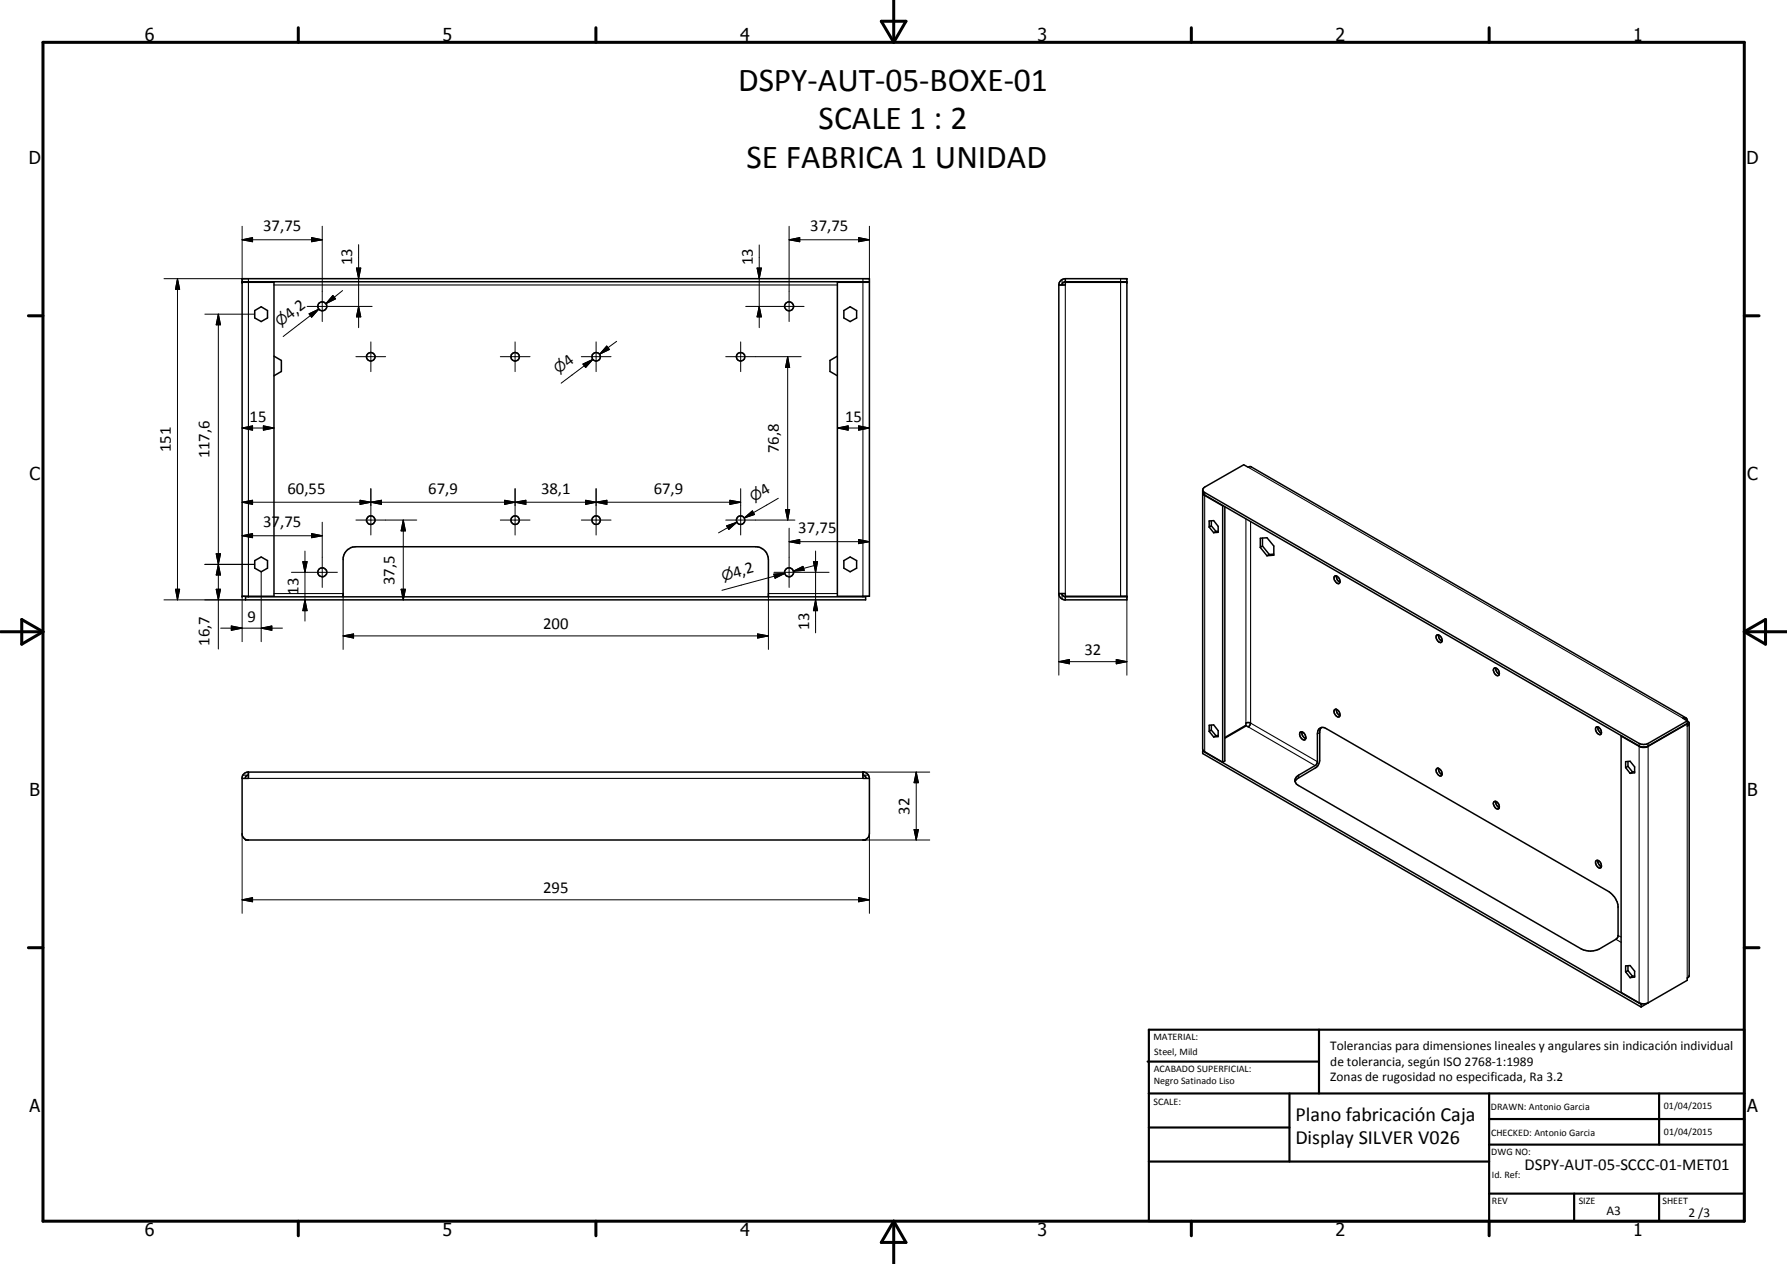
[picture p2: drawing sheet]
<svg xmlns="http://www.w3.org/2000/svg" width="420mm" height="297mm" viewBox="0 0 420 297" stroke-linecap="round" stroke-linejoin="round" font-family="sans-serif">
<g fill="none" stroke="#000" stroke-width=".35">
<path d="M56.9 66.3h7.5v73.8h-7.5zM56.9 65.5h147.5v.7h-147.5zM58.4 66.2v.1M59.9 73l1.5-.9 1.5 .9v1.7l-1.5 .9-1.5-.9zM196.9 66.3h7.5v73.8h-7.5zM198.4 73l1.5-.9 1.5 .9v1.7l-1.5 .9-1.5-.9zM202.9 66.2v.1M249 67h1.5v-.7h14.5v73.8h-14.5v-.6h-1.5M249 67v72.5M250.5 65.5h14.5v.7h-14.5M250.5 65.5v.7M250.5 66.2l-.6 .3-.2 .5"/>
<path d="M250.5 65.5l-1 .3-.5 .7v.5M64.4 83.7l1.8 1v2.6l-1.8 1M196.9 83.7l-1.8 1v2.6l1.8 1M282.8 115.1v61l.1 .3M282.8 115.9l.3 .4 4.4 2.6M282.8 115.7l.4 .6 102.4 59.1 .6 .2 1.1-.2 9.4-5.4v-.8a.63 .63 0 0 0-1-.4l1 .6M282.8 115.1l.4-.6 9.2-5.3 1.1 .6 .5-.2 102.4 59.1M282.8 115.1l.4 .6 102.2 59a2.33 2.33 0 0 0 2.1 0l9.2-5.3M287.5 118.9v60.2M287.6 118.8l-.1 .1M288 119.1v59.7l-.5 .3M59.9 131.7l1.5-.8 1.5 .8v1.8l-1.5 .9-1.5-.9z"/>
<path d="M198.4 131.7l1.5-.8 1.5 .8v1.8l-1.5 .9-1.5-.9zM249 139.5l.3 1 .9 .5h14.8v-.7h-14.5M249.7 139.5l.1 .4 .7 .4M284.3 123.9v-1.5l1.1-.1 1 1.4v1.4l-1 .1M284.3 123.9l1.1 1.3M284.8 123.6l-.5 .3M284.8 122.4v1.2M284.8 123.6l1.1 1.3M285.9 124.9l-.5 .3M286.4 124.8l-.5 .1M296.3 128.7v-2.2l1.6-.1 1.6 1.9v2.2l-1.6 .1M296.3 128.7l1.6 1.9"/>
<path d="M296.8 128.3l1.6 2M296.8 128.3l-.5 .4M296.8 126.4v1.9M298.4 130.3l-.5 .3M299.5 130.2l-1.1 .1M313.7 135.5l.1-.1a1.09 1.09 0 0 1 1.1 .6 1.09 1.09 0 0 1-.1 1.2 1.4 1.4 0 0 1-1.1-1.7zM314.2 135.3a1.4 1.4 0 0 0 .8 1.5M57.7 140.3h145.8v.7h-145.8zM58.4 140.1v.2M80.7 140.3v-9.2a3 3 0 0 1 2.9-2.6h94.1a3 3 0 0 1 3 3v8.8M202.9 140.1v.2M250.5 140.3v.7"/>
<path d="M337.7 149.4a.82 .82 0 0 1 1.3 .7v.7a.87 .87 0 0 1-1.3-.7zM338.2 149.2a1.38 1.38 0 0 0 .8 1.5M351.3 157a1.06 1.06 0 0 1 1.1 .6 1.06 1.06 0 0 1-.2 1.1 1.21 1.21 0 0 1-.9-1.7zM351.7 157a1.52 1.52 0 0 0 .8 1.5M282.8 176.5v.6l103.1 59.5M282.8 176.5l103.1 59.5M282.9 176.4l4.6 2.7M282.9 176.4l-.1 .1M284.3 171.9v-1.5l1.1-.1 1 1.4v1.4l-1 .1M284.3 171.9l1.1 1.3M284.8 170.4v1.2M284.8 171.6l-.5 .3"/>
<path d="M284.8 171.6l1.1 1.3M285.9 172.9l-.5 .3M286.4 172.8l-.5 .1M288 173.3l4.9-2.9v-.5l.4-.1 .7 .1-.1 .5-.4 .4-.5-.2-5 2.9M305.7 172a1.19 1.19 0 0 1 1.1 .6 1.19 1.19 0 0 1 0 1.3 1.29 1.29 0 0 1-1.1-1.9zM306.1 172a1.52 1.52 0 0 0 .9 1.6M310.2 171.2l.6-.3 1.1 .3 66.5 38.4a4.8 4.8 0 0 1 2 3.4v7.2l-.5 .5-3.9 2.3a4.7 4.7 0 0 1-4.2 0l-66.5-38.4a1.3 1.3 0 0 1-.8-1.2 1.3 1.3 0 0 1 .8-1.2l4.1-2.4 .3-.4v-6.9zM310.7 171l-.4 .9v6.8l-.2 .8-.7 .9-4.3 2.5-.6 .8M313.7 166.8a.98 .98 0 0 1 1.1 .2 .98 .98 0 0 1 .3 1l-.2 .4a1.19 1.19 0 0 1-1.2-1.6zM314.2 166.7a1.43 1.43 0 0 0 .8 1.4M375.3 170.9a1.1 1.1 0 0 1 1.1 .5 1.1 1.1 0 0 1-.2 1.2 1.23 1.23 0 0 1-.9-1.7zM375.7 170.8a1.39 1.39 0 0 0 .8 1.5"/>
<path d="M381.2 173v60.2l4.2 2.5 1.1 .2 1-.2M381.2 172.9v.1M382.8 178.9v1.2M396.7 170.1h.1M396.7 170.1l-9.7 5.5-1.4-.1-4.4-2.5M396.7 169.4l.5 .5v59.4l-.5 .5v.6l-9.2 5.3M396.7 170.1v.5l.5-.5M57.7 197.3v.1h145.8v-.1M58.4 181.4v1.5h-1.5M58.4 182.2l-.5 .2-.3 .5M202.9 181.4v1.5h1.5M202.9 182.2l.4 .1 .4 .6"/>
<path d="M204.4 182.9v13.3a1.43 1.43 0 0 1-1.2 1.2M204.4 182.9l-.2-.7-.5-.6-.6-.2h-145l-.9 .6-.3 .7v13.5l.7 1 .5 .2M337.9 180.6a1.09 1.09 0 0 1 1 .6 1.09 1.09 0 0 1-.1 1.2 1.27 1.27 0 0 1-.9-1.8zM338.2 180.6a1.4 1.4 0 0 0 .8 1.4M351.2 188.5a.98 .98 0 0 1 1.3 1.1v.3a.73 .73 0 0 1-1.2-.5l-.2-.6zM351.7 188.3a1.42 1.42 0 0 0 .8 1.5M382.2 180.4v-1.4l1.1-.1 1 1.3v1.4l-1 .1M382.2 180.4l1.1 1.3M382.8 180.1l-.6 .3M382.8 180.1l1 1.3M383.8 181.4l-.5 .3M384.3 181.4h-.5"/>
<path d="M375.3 202.2a1.06 1.06 0 0 1 1.1 .6 1.06 1.06 0 0 1-.2 1.2 1.21 1.21 0 0 1-.9-1.8zM375.7 202.2l.1 .7 .4 .6 .3 .2M382.2 228.4v-1.4l1.1-.1 1 1.3v1.4l-1 .1M382.2 228.4l1.1 1.3M382.8 226.9v1.2M382.8 228.1l1 1.3M382.8 228.1l-.6 .3M383.8 229.4l-.5 .3M384.3 229.4h-.5M385.9 236v.6M386.1 235.9l-.2 .1M387.5 235.7l-1.6 .9"/>
<circle cx="75.8" cy="72" r="1.06"/>
<circle cx="185.5" cy="72" r="1.06"/>
<circle cx="87.2" cy="83.8" r="1"/>
<circle cx="121.1" cy="83.9" r=".99"/>
<circle cx="140.2" cy="83.8" r="1"/>
<circle cx="174.1" cy="83.8" r="1.01"/>
<circle cx="75.8" cy="134.5" r="1.05"/>
<circle cx="87.2" cy="122.2" r="1.01"/>
<circle cx="121.1" cy="122.2" r="1"/>
<circle cx="140.2" cy="122.2" r="1"/>
<circle cx="174.1" cy="122.2" r=".99"/>
<circle cx="185.5" cy="134.5" r="1.06"/>
</g>
<g fill="none" stroke="#000" stroke-width=".25">
<path d="M58.4 65.5v.7M58.4 66.3v73.8M64.4 67h132.5M202.9 65.5v.7M202.9 66.3v73.8M249.7 65.7v1.3M250.5 67v72.5M263.5 65.5v.7M263.5 66.3v73.8M283.2 115.7v.6M283.3 116.4l-.1 60.3M293.5 109.8l102.2 59"/>
<path d="M64.4 139.5h16.3M180.7 139.5h16.2M249.7 139.5v1.3M292.9 122v47.9M294 122.6v47.3l15.7 9.1M293.5 170.8l15.7 9.1M310.3 172.2l-.6 .3M385.4 174.7v.6M385.5 175.4l-.1 60.3M387.5 175.4v60.3M387.5 174.7v.6M396.2 168.7v.4"/>
<path d="M396.7 170.6v59.2M396.7 170l.4 .2M57.1 182.2h1.3M58.4 182.9h144.5M202.9 182.2h1.3M305.3 182.2v.6M380.4 219.8l.8 .4M379.9 220.7l1.3 .7"/>
</g>
<g fill="#000">
<circle cx="56.9" cy="65.5" r=".18"/>
<circle cx="56.9" cy="66.2" r=".18"/>
<circle cx="56.9" cy="66.3" r=".18"/>
<circle cx="265" cy="65.5" r=".18"/>
<circle cx="265" cy="66.3" r=".18"/>
<circle cx="265" cy="66.2" r=".18"/>
<circle cx="56.9" cy="140.1" r=".18"/>
<circle cx="265" cy="140.1" r=".18"/>
<circle cx="58.4" cy="181.4" r=".18"/>
<circle cx="202.9" cy="181.4" r=".18"/>
</g>
<g fill="none" stroke="#000" stroke-width=".71">
<path d="M10.1 9.9h400v277.1h-400zM70.1 6.5v3.4M140.1 6.5v3.4M207.2 5h5.8l-2.9 4.9zM210.1 0v9.9M280.1 6.5v3.4M350.1 6.5v3.4M6.7 74.2h3.4M410.1 74.2h3.5M.1 148.5h10M5.1 145.6l5 2.9-5 2.9zM410.1 148.5h10"/>
<path d="M410.1 148.5l5-2.9v5.8zM6.7 222.7h3.4M410.1 222.7h3.5M70.1 287v3.4M140.1 287v3.4M210.1 287v10M210.1 287l2.9 5h-5.8zM280.1 287v3.4M350.1 287v3.4"/>
</g>
<g fill="none" stroke="#000" stroke-width=".51">
<path d="M269.8 249.5h40.3M270.1 242h140v45h-140zM270.1 257h140M303.2 257v16M310.1 242v15M350.1 257v30M390.1 257v12M270.1 265h33.1M270.1 273h80M350.1 269h60M350.1 263h60M350.1 280.5h60"/>
<path d="M370.1 280.5v6.5M390.1 280.5v6.5"/>
</g>
<g fill="none" stroke="#000" stroke-width=".24">
<path d="M56.9 56.3l2.5-.5v1zM56.9 53.2v13.1M56.9 56.3h18.9M73.3 55.8l2.5 .5-2.5 .5zM75.8 53.2v22.4M84.3 57.5v19.5M178.5 57.6v19.4M185.5 56.3l2.5-.5v1zM185.5 53.2v22.4M185.5 56.3h18.9M201.9 55.8l2.5 .5-2.5 .5zM204.4 53.2v13.1"/>
<path d="M38.6 65.5h19.8M41.7 65.5l.5 2.5h-.9zM41.7 65.5v75.5M48.2 73.8h11.7M51.3 73.8l.5 2.5h-1zM51.3 73.8v78.7M72.2 72h15.3M72.7 73.7l2.3-1.1-1.7 1.9zM75 72.6l-8.4 6.5M78.3 69.4l.6 .8-2.3 1.2zM80.5 68.3l-3.9 3.1M83.8 63h1l-.5 2.5z"/>
<path d="M84.3 72l.5 2.5h-1zM175.3 72h13.7M178 63h1l-.5 2.5zM178.5 72l.5 2.5h-1zM83.7 83.8h7M87.2 80.3v7M117.6 83.8h7M121.1 80.3v7M136.7 83.8h7M137.1 85.6l2.3-1.1-1.7 1.9zM139.4 84.5l-2 1.4M139.4 84.5l-7.5 5.5"/>
<path d="M140.2 80.3v7M142.7 81.3l.6 .8-2.3 1.1zM145 80.2l-4 3M170.6 83.8h17.8M174.1 80.3v7M185.2 83.8l.5 2.6h-1zM185.2 83.8v38.4M56.9 118l2.5-.4v.9zM56.9 100.6l2.5-.5v1zM56.9 118h117.2M56.9 100.6h7.5M61.9 100.1l2.5 .5-2.5 .5z"/>
<path d="M84.7 117.6l2.5 .4-2.5 .5zM87.2 118l2.5-.4v.9zM87.2 114.9v10.8M118.6 117.6l2.5 .4-2.5 .5zM121.1 118l2.5-.4v.9zM121.1 114.9v10.8M137.7 117.6l2.5 .4-2.5 .5zM140.2 118l2.5-.4v.9zM140.2 114.9v10.8M171.6 117.6l2.5 .4-2.5 .5zM174.1 114.9v10.8M183 117.1l-8 4.6"/>
<path d="M184.7 119.8h1l-.5 2.4zM196.9 100.6l2.5-.5v1zM196.9 100.6h7.5M201.9 100.1l2.5 .5-2.5 .5zM41.3 138.5h.9l-.5 2.5zM48.2 132.6h11.7M50.8 138.5h1l-.5 2.5zM50.8 130.1h1l-.5 2.5zM50.8 130.1l1 5h-1l1-5zM51.3 132.6l.5 2.5h-1zM56.9 125.9l2.5-.5v1zM56.9 125.9h18.9"/>
<path d="M61.4 134.4v16.4M68.5 134.5h10.8M71.2 132h1l-.5 2.5zM71.7 129.5v16.5M73.3 125.4l2.5 .5-2.5 .5zM75.8 122.7v15.3M80.7 139.5v13.1M83.7 122.2h14.3M94.3 138.5h1l-.5 2.5zM94.8 122.2l.5 2.6h-1zM94.8 122.2v18.8M117.6 122.2h7"/>
<path d="M136.7 122.2h7M170.6 122.2h16.3M170.8 123.6l2.5-.9-1.9 1.7zM173.3 122.7l-4.4 2.5M175 121.7l1.9-1.6 .5 .8zM177.2 120.5l-2.2 1.2M180.7 139.5v13.1M181.9 134.9l2.6-.2-2.3 1.2zM182 134.5h12.9M184.5 134.7l-2.4 .7M184.5 134.7l-14.8 4M185.5 127.3l2.5-.5v1z"/>
<path d="M185.5 124.1v13.9M185.5 127.3h18.9M186.5 134.2l2.3-1.1 .3 .9zM191.3 132h.9l-.4 2.5zM191.4 132.9l-4.9 1.3M191.8 129.5v19.2M201.9 126.8l2.5 .5-2.5 .5zM249 139.5v19.2M38.6 141h19.1M51.9 147.6h14.5M54.4 147.1l2.5 .5-2.5 .5zM56.9 140.1v10.7"/>
<path d="M61.4 147.6l2.5-.5v1zM71.7 141l.5 2.5h-1zM80.7 149.4l2.4-.4v.9zM80.7 149.4h100M178.1 149l2.6 .4-2.6 .5zM191.8 141l.4 2.5h-.9zM249 155.5l2.4-.5v1zM249 155.5h16M262.5 155l2.5 .5-2.5 .5zM265 140.1v18.6M56.9 195.9v18.7M202.9 181.4h15.7"/>
<path d="M202.9 197.4h15.7M204.4 195.9v18.7M214.9 194.9h1l-.5 2.5zM215.4 181.4l.5 2.5h-1zM215.4 181.4v16M56.9 211.5l2.5-.6v1zM56.9 211.5h147.5M201.9 210.9l2.5 .6-2.5 .4z"/>
</g>
<g fill="#000">
<path d="M56.9 56.3l2.5-.5v1zM73.3 55.8l2.5 .5-2.5 .5zM185.5 56.3l2.5-.5v1zM201.9 55.8l2.5 .5-2.5 .5zM41.7 65.5l.5 2.5h-.9zM51.3 73.8l.5 2.5h-1zM72.7 73.7l2.3-1.1-1.7 1.9zM78.3 69.4l.6 .8-2.3 1.2zM83.8 63h1l-.5 2.5zM84.3 72l.5 2.5h-1zM178 63h1l-.5 2.5zM178.5 72l.5 2.5h-1z"/>
<path d="M137.1 85.6l2.3-1.1-1.7 1.9zM142.7 81.3l.6 .8-2.3 1.1zM185.2 83.8l.5 2.6h-1zM56.9 118l2.5-.4v.9zM56.9 100.6l2.5-.5v1zM61.9 100.1l2.5 .5-2.5 .5zM84.7 117.6l2.5 .4-2.5 .5zM87.2 118l2.5-.4v.9zM118.6 117.6l2.5 .4-2.5 .5zM121.1 118l2.5-.4v.9zM137.7 117.6l2.5 .4-2.5 .5zM140.2 118l2.5-.4v.9z"/>
<path d="M171.6 117.6l2.5 .4-2.5 .5zM184.7 119.8h1l-.5 2.4zM196.9 100.6l2.5-.5v1zM201.9 100.1l2.5 .5-2.5 .5zM41.3 138.5h.9l-.5 2.5zM50.8 138.5h1l-.5 2.5zM50.8 130.1h1l-.5 2.5zM51.3 132.6l.5 2.5h-1zM56.9 125.9l2.5-.5v1zM71.2 132h1l-.5 2.5zM73.3 125.4l2.5 .5-2.5 .5zM94.3 138.5h1l-.5 2.5z"/>
<path d="M94.8 122.2l.5 2.6h-1zM170.8 123.6l2.5-.9-1.9 1.7zM175 121.7l1.9-1.6 .5 .8zM181.9 134.9l2.6-.2-2.3 1.2zM185.5 127.3l2.5-.5v1zM186.5 134.2l2.3-1.1 .3 .9zM191.3 132h.9l-.4 2.5zM201.9 126.8l2.5 .5-2.5 .5zM54.4 147.1l2.5 .5-2.5 .5zM61.4 147.6l2.5-.5v1zM71.7 141l.5 2.5h-1zM80.7 149.4l2.4-.4v.9z"/>
<path d="M178.1 149l2.6 .4-2.6 .5zM191.8 141l.4 2.5h-.9zM249 155.5l2.4-.5v1zM262.5 155l2.5 .5-2.5 .5zM214.9 194.9h1l-.5 2.5zM215.4 181.4l.5 2.5h-1zM56.9 211.5l2.5-.6v1zM201.9 210.9l2.5 .6-2.5 .4z"/>
</g>
<g font-size="7.9">
<text x="173.6" y="21.4">DSPY-AUT-05-BOXE-01</text>
<text x="192.5" y="30.4">SCALE 1 : 2</text>
<text x="175.5" y="39.4">SE FABRICA 1 UNIDAD</text>
</g>
<g font-size="4.7">
<text x="304.6" y="263.5">Plano fabricación Caja</text>
<text x="304.6" y="268.9">Display SILVER V026</text>
</g>
<g font-size="4.2">
<text x="34" y="9.6">6</text>
<text x="104" y="9.6">5</text>
<text x="174" y="9.6">4</text>
<text x="244" y="9.6">3</text>
<text x="314" y="9.6">2</text>
<text x="384" y="9.6">1</text>
<text x="6.8" y="38.7">D</text>
<text x="410.6" y="38.7">D</text>
<text x="7" y="112.9">C</text>
<text x="410.8" y="112.9">C</text>
<text x="7" y="187.1">B</text>
<text x="410.8" y="187.1">B</text>
<text x="7" y="261.4">A</text>
<text x="410.8" y="261.4">A</text>
<text x="34" y="290.4">6</text>
<text x="104" y="290.4">5</text>
<text x="174" y="290.4">4</text>
<text x="244" y="290.4">3</text>
<text x="314" y="290.4">2</text>
<text x="384" y="290.4">1</text>
</g>
<g font-size="3.9">
<text x="61.9" y="54.3">37,75</text>
<text x="190.5" y="54.3">37,75</text>
<text x="82.8" y="62.3" transform="rotate(-90 82.8 62.3)">13</text>
<text x="177" y="62.4" transform="rotate(-90 177 62.4)">13</text>
<text x="68.1" y="75.2" transform="rotate(-38 68.1 75.2)">4,2</text>
<text x="133.5" y="86.2" transform="rotate(-37 133.5 86.2)">4</text>
<text x="58.7" y="99.1">15</text>
<text x="198.7" y="99.1">15</text>
<text x="40.2" y="106.3" transform="rotate(-90 40.2 106.3)">151</text>
<text x="49.3" y="107.7" transform="rotate(-90 49.3 107.7)">117,6</text>
<text x="183.1" y="106.6" transform="rotate(-90 183.1 106.6)">76,8</text>
<text x="67.6" y="116">60,55</text>
<text x="100.7" y="116">67,9</text>
<text x="127.2" y="116">38,1</text>
<text x="153.7" y="116">67,9</text>
<text x="179.6" y="116.7" transform="rotate(-30 179.6 116.7)">4</text>
<text x="61.9" y="123.8">37,75</text>
<text x="187.7" y="125.2">37,75</text>
<text x="92.8" y="137.5" transform="rotate(-90 92.8 137.5)">37,5</text>
<text x="172.7" y="135.8" transform="rotate(-15 172.7 135.8)">4,2</text>
<text x="70.2" y="139.7" transform="rotate(-90 70.2 139.7)">13</text>
<text x="58.2" y="146.1">9</text>
<text x="127.7" y="147.9">200</text>
<text x="190.2" y="148" transform="rotate(-90 190.2 148)">13</text>
<text x="49.3" y="151.8" transform="rotate(-90 49.3 151.8)">16,7</text>
<text x="255" y="153.9">32</text>
<text x="213.9" y="191.4" transform="rotate(-90 213.9 191.4)">32</text>
<text x="127.7" y="209.9">295</text>
<text x="358.5" y="275">DSPY-AUT-05-SCCC-01-MET01</text>
</g>
<g font-size="3.3">
<text x="65.9" y="76.9" transform="rotate(-38 65.9 76.9)">n</text>
<text x="131.3" y="87.9" transform="rotate(-37 131.3 87.9)">n</text>
<text x="177.2" y="118.1" transform="rotate(-30 177.2 118.1)">n</text>
<text x="170" y="136.5" transform="rotate(-15 170 136.5)">n</text>
</g>
<g font-size="3.1">
<text x="312.7" y="246.8">Tolerancias para dimensiones lineales y angulares sin indicación individual</text>
<text x="312.7" y="250.4">de tolerancia, según ISO 2768-1:1989</text>
<text x="312.7" y="254">Zonas de rugosidad no especificada, Ra 3.2</text>
<text x="377.7" y="285.6">A3</text>
<text x="397" y="285.9">2 /3</text>
</g>
<g font-size="2.4">
<text x="271.2" y="244.4">MATERIAL:</text>
<text x="271.3" y="252">ACABADO SUPERFICIAL:</text>
<text x="271.4" y="247.9">Steel, Mild</text>
<text x="271.3" y="254.6">Negro Satinado Liso</text>
<text x="271.2" y="259.7">SCALE:</text>
<text x="350.6" y="260.9">DRAWN: Antonio Garcia</text>
<text x="391.2" y="260.6">01/04/2015</text>
<text x="350.6" y="267">CHECKED: Antonio Garcia</text>
<text x="391.2" y="266.7">01/04/2015</text>
<text x="350.6" y="271.4">DWG NO:</text>
<text x="350.8" y="276.9">Id. Ref:</text>
<text x="350.8" y="282.8">REV</text>
<text x="371.2" y="282.9">SIZE</text>
<text x="390.9" y="282.9">SHEET</text>
</g>
</svg>
